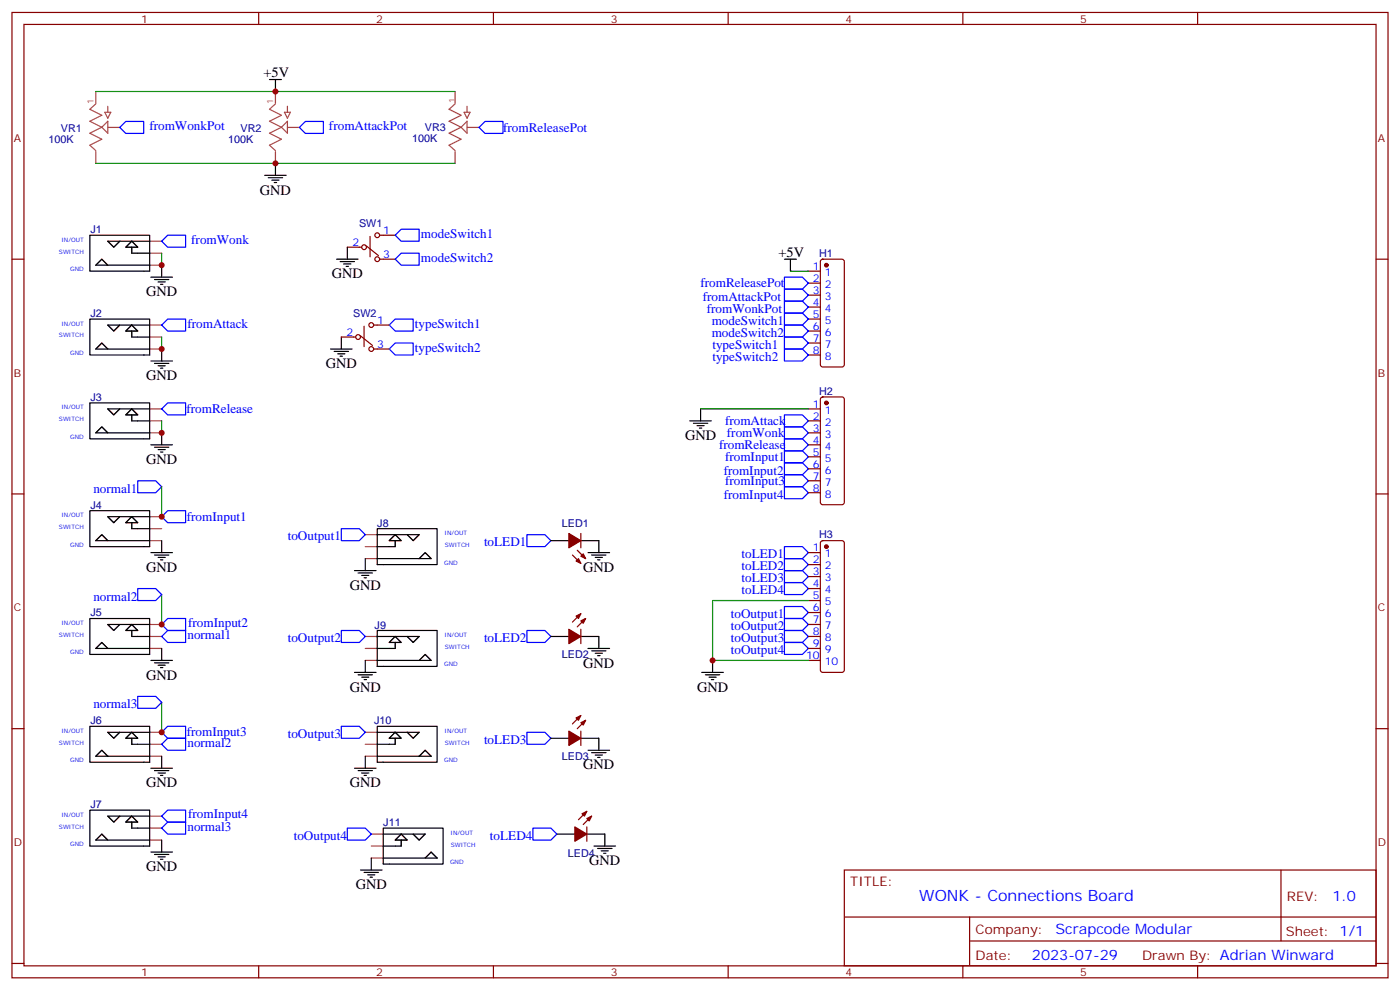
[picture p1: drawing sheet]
<svg xmlns="http://www.w3.org/2000/svg" width="412mm" height="292mm" viewBox="0 0 412 292" stroke-linecap="round" stroke-linejoin="round" font-family="sans-serif">
<g fill="none" stroke="#870000" stroke-width=".35">
<path d="M3.5 3.7h405.4v284.3h-405.4zM7.1 7.2h398.2v277.3h-398.2zM76.2 3.7v3.5M145.3 3.7v3.5M214.5 3.7v3.5M283.6 3.7v3.5M352.8 3.7v3.5M3.5 76.3h3.6M102.3 72.8h4.2M107.9 72.5l3.6 2.8M109 69.6v6M111.8 76.3h4.6"/>
<path d="M111.8 69.3h4.6M238.1 79.9h3.6M241.9 76.5l.5-.2h5.6l.5 .2 .2 .5v30.4l-.2 .5-.5 .2h-5.6l-.5-.2-.2-.5v-30.4zM405.3 76.3h3.6M100.5 99.3h4.3M106.2 98.9l3.5 2.8M107.2 96.1v6M110.1 95.7h4.6M238.1 83.4h3.6M238.1 86.9h3.6M238.1 90.5h3.6M238.1 94h3.6"/>
<path d="M238.1 97.5h3.6M110.1 102.8h4.6M238.1 101h3.6M238.1 104.6h3.6M241.9 117.1l.5-.2h5.6l.5 .2 .2 .5v30.4l-.2 .5-.5 .2h-5.6l-.5-.3-.2-.4v-30.4zM238.1 120.4h3.6M238.1 124h3.6M238.1 127.5h3.6M238.1 131h3.6M238.1 134.5h3.6M238.1 138.1h3.6M3.5 145.5h3.6"/>
<path d="M171.1 157.1v4.3M238.1 141.6h3.6M238.1 145.1h3.6M241.9 159.5l.5-.3h5.6l.5 .3 .2 .4v37.4l-.2 .5-.5 .2h-5.6l-.5-.2-.2-.5v-37.4zM405.3 145.5h3.6M168.6 163.5l2.5 2.4M170 162.1l2.5 2.4M238.1 162.8h3.6M238.1 166.3h3.6M238.1 169.8h3.6M238.1 173.4h3.6M238.1 176.9h3.6"/>
<path d="M171.1 185.3v4.3M171.1 180.8l-2.5 2.4M172.5 182.2l-2.5 2.4M238.1 180.4h3.6M238.1 183.9h3.6M238.1 187.5h3.6M238.1 191h3.6M238.1 194.5h3.6M3.5 214.6h3.6M171.1 215.3v4.3M171.1 210.7l-2.5 2.5M172.5 212.2l-2.5 2.4"/>
<path d="M405.3 214.6h3.6M172.9 239l-2.5 2.4M172.9 243.6v4.2M174.3 240.4l-2.5 2.5M248.7 256.3h156.6v28.2h-156.6zM377.3 256.3v20.9M248.7 270.1h156.5M285.6 277.2h119.6M285.6 270.1v14.1M3.5 283.8h3.6M76.2 284.5v3.5M145.3 284.5v3.5"/>
<path d="M214.5 284.5v3.5M283.6 284.5v3.5M352.8 284.5v3.5M405.3 283.8h3.6"/>
<circle cx="107.2" cy="72.8" r=".71"/>
<circle cx="111.1" cy="76.3" r=".71"/>
<circle cx="111.1" cy="69.3" r=".71"/>
<circle cx="105.5" cy="99.3" r=".71"/>
<circle cx="109.4" cy="95.7" r=".71"/>
<circle cx="109.4" cy="102.8" r=".71"/>
</g>
<g fill="none" stroke="#a64a4a" stroke-width=".35">
<path d="M28.2 30.6l-1.7 1.6 3.5 1.8-3.5 1.7 3.5 1.8M28.2 27v3.4M30 37.5l-3.5 1.7 3.5 1.8-3.5 1.8 1.7 1.6M30.9 33.1h1.7l-.9 1.7zM31.7 35.7v3.5l-1.7-1.7zM31.7 31.3v1.8M31.8 37.5h3.5M81.1 30.6l-1.7 1.6 3.5 1.8-3.5 1.7 3.5 1.8M81.1 27v3.4M82.9 37.5l-3.5 1.7 3.5 1.8-3.5 1.8 1.7 1.6M83.8 33.1h1.7l-.8 1.7zM84.7 35.7v3.5l-1.8-1.7z"/>
<path d="M84.7 31.3v1.8M84.7 37.5h3.5M134.1 30.6l-1.8 1.6 3.5 1.8-3.5 1.7 3.5 1.8M134.1 27v3.4M135.8 37.5l-3.5 1.7 3.5 1.8-3.5 1.8 1.8 1.6M136.7 33.1h1.8l-.9 1.7zM137.6 35.7v3.5l-1.8-1.7zM137.6 31.3v1.8M137.6 37.5h3.5M28.2 44.6v3.5M81.1 44.6v3.5M134.1 44.6v3.5"/>
<path d="M28.2 78.1l1.8-1.8 1.7 1.8M31.7 71l1.8 1.8 1.8-1.8M38.8 72.8v1.8M38.8 71l1.8 1.8h-3.6zM44.1 71h3.5M44.1 78.1h3.5M44.1 74.6h3.5M31.7 95.7l1.8 1.8 1.8-1.8M38.8 97.5v1.8M38.8 95.7l1.8 1.8h-3.6zM44.1 95.7h3.5M44.1 99.3h3.5"/>
<path d="M28.2 102.8l1.8-1.8 1.7 1.8M44.1 102.8h3.5M28.2 127.5l1.8-1.8 1.7 1.8M31.7 120.4l1.8 1.8 1.8-1.8M38.8 122.2v1.8M38.8 120.4l1.8 1.8h-3.6zM44.1 120.4h3.5M44.1 127.5h3.5M44.1 124h3.5M28.2 159.2l1.8-1.7 1.7 1.7M31.7 152.2l1.8 1.8 1.8-1.8M38.8 154v1.7"/>
<path d="M38.8 152.2l1.8 1.8h-3.6zM44.1 152.2h3.5M44.1 159.2h3.5M44.1 155.7h3.5M107.6 157.5h3.5M116.4 157.5l1.8 1.7h-3.5zM116.4 159.2v1.8M119.9 157.5l1.8 1.7 1.8-1.7M107.6 164.5h3.5M107.6 161h3.5M123.5 164.5l1.7-1.7 1.8 1.7M28.2 191l1.8-1.8 1.7 1.8"/>
<path d="M31.7 183.9l1.8 1.8 1.8-1.8M38.8 185.7v1.8M38.8 183.9l1.8 1.8h-3.6zM44.1 183.9h3.5M44.1 191h3.5M44.1 187.5h3.5M107.6 191h3.5M107.6 187.5h3.5M107.6 194.5h3.5M116.4 189.2v1.8M116.4 187.5l1.8 1.7h-3.5zM119.9 187.5l1.8 1.7 1.8-1.7"/>
<path d="M123.5 194.5l1.7-1.7 1.8 1.7M31.7 215.7l1.8 1.8 1.8-1.8M38.8 217.5v1.7M38.8 215.7l1.8 1.8h-3.6zM44.1 215.7h3.5M44.1 219.2h3.5M107.6 215.7h3.5M107.6 219.2h3.5M116.4 215.7l1.8 1.8h-3.5zM116.4 217.5v1.7M119.9 215.7l1.8 1.8 1.8-1.8M28.2 222.7l1.8-1.7 1.7 1.7"/>
<path d="M44.1 222.7h3.5M107.6 222.7h3.5M123.5 222.7l1.7-1.7 1.8 1.7M28.2 247.4l1.8-1.7 1.7 1.7M31.7 240.4l1.8 1.7 1.8-1.7M38.8 242.1v1.8M38.8 240.4l1.8 1.7h-3.6zM44.1 240.4h3.5M44.1 247.4h3.5M44.1 243.9h3.5M109.4 245.7h3.5M109.4 252.7h3.5"/>
<path d="M109.4 249.2h3.5M118.2 245.7l1.7 1.7h-3.5zM118.2 247.4v1.8M121.7 245.7l1.8 1.7 1.7-1.7M125.2 252.7l1.8-1.7 1.8 1.7"/>
</g>
<g fill="none" stroke="#000" stroke-width=".35">
<path d="M79.4 23.4h3.5M81.1 23.4v3.6M78 51.6h6.3M79 52.4h4.3M80.1 53.1h2.1M80.8 53.8h.7M81.1 48.1v3.5M26.5 69.3h17.6v10.6h-17.6zM31.7 78.1l-1.7-1.8-1.8 1.8h15.9M35.3 71l-1.8 1.8-1.8-1.8h12.4M37 72.8l1.8-1.8 1.8 1.8zM38.8 72.8v1.8h5.3"/>
<path d="M47.6 78.1v3.5M99.1 76.3h6.4M100.2 77h4.2M101.2 77.8h2.2M102 78.5h.7M102.3 72.8v3.5M231.1 76.3h3.5M232.8 76.3v3.6M26.5 94h17.6v10.6h-17.6zM35.3 95.7l-1.8 1.8-1.8-1.8h12.4M37 97.5l1.8-1.8 1.8 1.8zM38.8 97.5v1.8h5.3"/>
<path d="M44.4 81.6h6.4M45.5 82.3h4.2M46.6 83h2.1M47.3 83.7h.7M100.5 99.3v3.5M26.5 118.7h17.6v10.6h-17.6zM31.7 102.8l-1.7-1.8-1.8 1.8h15.9M44.4 106.3h6.4M45.5 107h4.2M46.6 107.7h2.1M47.3 108.4h.7M47.6 102.8v3.5"/>
<path d="M97.4 102.8h6.3M98.4 103.5h4.3M99.5 104.2h2.1M100.2 104.9h.7M31.7 127.5l-1.7-1.8-1.8 1.8h15.9M35.3 120.4l-1.8 1.8-1.8-1.8h12.4M37 122.2l1.8-1.8 1.8 1.8zM38.8 122.2v1.8h5.3M44.4 131h6.4M45.5 131.7h4.2M46.6 132.4h2.1M47.3 133.1h.7"/>
<path d="M47.6 127.5v3.5M203.2 124h6.3M204.3 124.7h4.2M205.3 125.4h2.1M206 126.1h.7M206.4 120.4v3.6M26.5 150.4h17.6v10.6h-17.6zM31.7 159.2l-1.7-1.7-1.8 1.7h15.9M35.3 152.2l-1.8 1.8-1.8-1.8h12.4M37 154l1.8-1.8 1.8 1.8zM38.8 154v1.7h5.3M47.6 159.2v3.6"/>
<path d="M111.1 155.7h17.7v10.6h-17.7zM111.1 157.5h12.4l-1.8 1.7-1.8-1.7M116.4 157.5l1.8 1.7h-3.5zM116.4 159.2v1.8h-5.3M162.3 159.2h5.3M171.1 159.2h5.3v3.6M44.4 162.8h6.4M45.5 163.5h4.2M46.6 164.2h2.1M47.3 164.9h.7M104.4 168.1h6.4M105.5 168.8h4.2"/>
<path d="M106.5 169.5h2.2M107.2 170.2h.7M107.6 164.5v3.6M111.1 164.5h15.9l-1.8-1.7-1.7 1.7M173.2 162.8h6.4M174.3 163.5h4.2M175.3 164.2h2.1M176 164.9h.7M26.5 182.2h17.6v10.6h-17.6zM31.7 191l-1.7-1.8-1.8 1.8h15.9M35.3 183.9l-1.8 1.8-1.8-1.8h12.4M37 185.7l1.8-1.8 1.8 1.8z"/>
<path d="M38.8 185.7v1.8h5.3M44.4 194.5h6.4M45.5 195.2h4.2M46.6 195.9h2.1M47.3 196.6h.7M47.6 191v3.5M104.4 198h6.4M105.5 198.8h4.2M106.5 199.5h2.2M107.6 194.5v3.5M111.1 185.7h17.7v10.6h-17.7zM111.1 194.5h15.9l-1.8-1.7-1.7 1.7"/>
<path d="M111.1 187.5h12.4l-1.8 1.7-1.8-1.7M116.4 187.5l1.8 1.7h-3.5zM116.4 189.2v1.8h-5.3M162.3 187.5h5.3M171.1 187.5h5.3v3.5M173.2 191h6.4M174.3 191.7h4.2M175.3 192.4h2.1M176 193.1h.7M206.7 198h6.4M207.8 198.8h4.2M208.8 199.5h2.2"/>
<path d="M209.9 194.5v3.5M26.5 213.9h17.6v10.6h-17.6zM35.3 215.7l-1.8 1.8-1.8-1.8h12.4M37 217.5l1.8-1.8 1.8 1.8zM38.8 217.5v1.7h5.3M107.2 200.2h.7M111.1 213.9h17.7v10.6h-17.7zM111.1 215.7h12.4l-1.8 1.8-1.8-1.8M116.4 215.7l1.8 1.8h-3.5zM116.4 217.5v1.7h-5.3M162.3 217.5h5.3M171.1 217.5h5.3v3.5"/>
<path d="M209.5 200.2h.8M26.5 238.6h17.6v10.6h-17.6zM31.7 222.7l-1.7-1.7-1.8 1.7h15.9M44.4 226.3h6.4M45.5 227h4.2M46.6 227.7h2.1M47.3 228.4h.7M47.6 222.7v3.6M104.4 226.3h6.4M105.5 227h4.2M106.5 227.7h2.2M107.2 228.4h.7"/>
<path d="M107.6 222.7v3.6M111.1 222.7h15.9l-1.8-1.7-1.7 1.7M173.2 221h6.4M174.3 221.7h4.2M175.3 222.4h2.1M176 223.1h.7M31.7 247.4l-1.7-1.7-1.8 1.7h15.9M35.3 240.4l-1.8 1.7-1.8-1.7h12.4M37 242.1l1.8-1.7 1.8 1.7zM38.8 242.1v1.8h5.3M44.4 251h6.4M45.5 251.7h4.2"/>
<path d="M46.6 252.4h2.1M47.3 253.1h.7M47.6 247.4v3.6M106.2 256.3h6.3M107.2 257h4.3M108.3 257.7h2.1M109 258.4h.7M109.4 252.7v3.6M112.9 243.9h17.6v10.6h-17.6zM112.9 252.7h15.9l-1.8-1.7-1.8 1.7M112.9 245.7h12.3l-1.7 1.7-1.8-1.7M118.2 245.7l1.7 1.7h-3.5z"/>
<path d="M118.2 247.4v1.8h-5.3M164 245.7h5.3M172.9 245.7h5.3v3.5M175 249.2h6.3M176 249.9h4.3M177.1 250.6h2.1M177.8 251.3h.7"/>
</g>
<g fill="none" stroke="#00f" stroke-width=".35">
<path d="M35.3 37.5l1.7-1.7h5.3v3.5h-5.3zM88.2 37.5l1.8-1.7h5.2v3.5h-5.2zM141.1 37.5l1.8-1.7h5.3v3.5h-5.3zM47.6 71l1.8-1.7h5.3v3.5h-5.3zM116.4 69.3l1.8-1.8h5.3v3.5h-5.3zM118.2 74.6h5.3v3.5h-5.3l-1.8-1.8zM47.6 95.7l1.8-1.7h5.3v3.5h-5.3zM114.7 95.7l1.7-1.7h5.3v3.5h-5.3zM231.1 92.2h5.3l1.7 1.8-1.7 1.7h-5.3zM231.1 95.7h5.3l1.7 1.8-1.7 1.8h-5.3zM231.1 99.3h5.3l1.7 1.7-1.7 1.8h-5.3zM231.1 88.7h5.3l1.7 1.8-1.7 1.7h-5.3z"/>
<path d="M231.1 85.2h5.3l1.7 1.7-1.7 1.8h-5.3zM231.1 81.6h5.3l1.7 1.8-1.7 1.8h-5.3zM114.7 102.8l1.7-1.8h5.3v3.6h-5.3zM231.1 102.8h5.3l1.7 1.8-1.7 1.7h-5.3zM47.6 120.4l1.8-1.7h5.3v3.5h-5.3zM231.1 125.7h5.3l1.7 1.8-1.7 1.8h-5.3zM231.1 122.2h5.3l1.7 1.8-1.7 1.7h-5.3zM231.1 129.3h5.3l1.7 1.7-1.7 1.8h-5.3zM231.1 132.8h5.3l1.7 1.7-1.7 1.8h-5.3zM231.1 136.3h5.3l1.7 1.8-1.7 1.7h-5.3zM231.1 139.8h5.3l1.7 1.8-1.7 1.8h-5.3zM40.6 141.6h5.3l1.7 1.8-1.7 1.7h-5.3z"/>
<path d="M47.6 152.2l1.8-1.8h5.3v3.6h-5.3zM100.5 155.7h5.3l1.8 1.8-1.8 1.7h-5.3zM155.2 157.5h5.3l1.8 1.7-1.8 1.8h-5.3zM231.1 143.4h5.3l1.7 1.7-1.7 1.8h-5.3zM40.6 173.4h5.3l1.7 1.7-1.7 1.8h-5.3zM231.1 178.6h5.3l1.7 1.8-1.7 1.8h-5.3zM231.1 161h5.3l1.7 1.8-1.7 1.7h-5.3zM231.1 164.5h5.3l1.7 1.8-1.7 1.8h-5.3zM231.1 168.1h5.3l1.7 1.7-1.7 1.8h-5.3zM231.1 171.6h5.3l1.7 1.8-1.7 1.7h-5.3zM47.6 187.5l1.8-1.8h5.3v3.5h-5.3zM47.6 183.9l1.8-1.7h5.3v3.5h-5.3z"/>
<path d="M100.5 185.7h5.3l1.8 1.8-1.8 1.7h-5.3zM155.2 185.7h5.3l1.8 1.8-1.8 1.7h-5.3zM231.1 182.2h5.3l1.7 1.7-1.7 1.8h-5.3zM231.1 185.7h5.3l1.7 1.8-1.7 1.7h-5.3zM231.1 189.2h5.3l1.7 1.8-1.7 1.8h-5.3zM40.6 205.1h5.3l1.7 1.8-1.7 1.7h-5.3zM47.6 219.2l1.8-1.7h5.3v3.5h-5.3zM49.4 213.9h5.3v3.6h-5.3l-1.8-1.8zM100.5 213.9h5.3l1.8 1.8-1.8 1.8h-5.3zM155.2 215.7h5.3l1.8 1.8-1.8 1.7h-5.3zM47.6 243.9l1.8-1.8h5.3v3.6h-5.3zM47.6 240.4l1.8-1.8h5.3v3.5h-5.3z"/>
<path d="M102.3 243.9h5.3l1.8 1.8-1.8 1.7h-5.3zM157 243.9h5.3l1.7 1.8-1.7 1.7h-5.3z"/>
</g>
<path d="M28.2 27h105.9M28.2 48.1h105.9M47.6 74.6v3.5M232.8 79.9h5.3M47.6 99.3v3.5M47.6 124v3.5M206.4 120.4h31.7M47.6 143.4v8.8M47.6 175.1v8.8M238.1 176.9h-28.2v17.6h28.2M47.6 206.9v8.8" fill="none" stroke="#008700" stroke-width=".35"/>
<g fill="#870000" stroke="#870000" stroke-width=".35">
<path d="M167.6 157.1l3.5 2.1-3.5 2.2z"/>
<path d="M171.1 163.8l.7-.7 .7 1.4z"/>
<path d="M169.7 165.2l.7-.7 .7 1.4z"/>
<path d="M167.6 185.3l3.5 2.2-3.5 2.1z"/>
<path d="M171.1 182.9l1.4-.7-.7 1.4z"/>
<path d="M169.7 181.5l1.4-.7-.7 1.4z"/>
<path d="M167.6 215.3l3.5 2.2-3.5 2.1z"/>
<path d="M171.1 212.9l1.4-.7-.7 1.4z"/>
<path d="M169.7 211.5l1.4-.8-.7 1.5z"/>
<path d="M169.3 243.6l3.6 2.1-3.6 2.1z"/>
<path d="M172.9 241.1l1.4-.7-.7 1.4z"/>
<path d="M171.4 239.7l1.5-.7-.7 1.4z"/>
<circle cx="243.4" cy="78.1" r=".53"/>
<circle cx="243.4" cy="118.7" r=".53"/>
<circle cx="243.4" cy="161" r=".53"/>
</g>
<g fill="#c00">
<circle cx="47.6" cy="215.7" r=".88"/>
<circle cx="47.6" cy="183.9" r=".88"/>
<circle cx="47.6" cy="152.2" r=".88"/>
<circle cx="47.6" cy="127.5" r=".88"/>
<circle cx="47.6" cy="102.8" r=".88"/>
<circle cx="47.6" cy="78.1" r=".88"/>
<circle cx="81.1" cy="27" r=".88"/>
<circle cx="81.1" cy="48.1" r=".88"/>
<circle cx="209.9" cy="194.5" r=".88"/>
</g>
<text font-size="4.6" fill="#00f" x="270.8" y="265.3">WONK - Connections Board</text>
<g font-size="4.2">
<text x="77.6" y="22.7">+5V</text>
<text x="76.6" y="57.3">GND</text>
<text x="229.3" y="75.6">+5V</text>
<text x="97.7" y="82">GND</text>
<text x="43" y="87.3">GND</text>
<text x="43" y="112">GND</text>
<text x="96" y="108.4">GND</text>
<text x="201.8" y="129.6">GND</text>
<text x="43" y="136.7">GND</text>
<text x="43" y="168.4">GND</text>
<text x="103" y="173.7">GND</text>
<text x="171.8" y="168.4">GND</text>
<text x="171.8" y="196.6">GND</text>
<text x="43" y="200.2">GND</text>
<text x="103" y="203.7">GND</text>
<text x="205.3" y="203.7">GND</text>
<text x="171.8" y="226.6">GND</text>
<text x="43" y="231.9">GND</text>
<text x="103" y="231.9">GND</text>
<text x="43" y="256.6">GND</text>
<text x="173.6" y="254.8">GND</text>
<text x="104.8" y="261.9">GND</text>
</g>
<g font-size="4.2" fill="#00f">
<text x="392.5" y="265.5">1.0</text>
<text x="310.9" y="275.1">Scrapcode Modular</text>
<text x="304" y="282.9">2023-07-29</text>
</g>
<g font-size="3.9" fill="#00f">
<text x="44" y="38.3">fromWonkPot</text>
<text x="96.9" y="38.3">fromAttackPot</text>
<text x="148.2" y="38.8">fromReleasePot</text>
<text x="56.3" y="71.8">fromWonk</text>
<text x="124" y="70.1">modeSwitch1</text>
<text x="124" y="77.2">modeSwitch2</text>
<text x="206.3" y="84.6">fromReleasePot</text>
<text x="207" y="88.7">fromAttackPot</text>
<text x="208.2" y="92.2">fromWonkPot</text>
<text x="209.6" y="95.6">modeSwitch1</text>
<text x="55.2" y="96.5">fromAttack</text>
<text x="122.2" y="96.6">typeSwitch1</text>
<text x="209.6" y="99.2">modeSwitch2</text>
<text x="122.2" y="103.6">typeSwitch2</text>
<text x="209.8" y="102.7">typeSwitch1</text>
<text x="209.8" y="106.2">typeSwitch2</text>
<text x="54.9" y="121.7">fromRelease</text>
<text x="213.6" y="125.2">fromAttack</text>
<text x="214.1" y="128.7">fromWonk</text>
<text x="211.8" y="132.2">fromRelease</text>
<text x="213.6" y="135.8">fromInput1</text>
<text x="213.2" y="139.9">fromInput2</text>
<text x="213.6" y="142.9">fromInput3</text>
<text x="27.5" y="145.2">normal1</text>
<text x="213.2" y="146.9">fromInput4</text>
<text x="55" y="153.4">fromInput1</text>
<text x="84.8" y="159.1">toOutput1</text>
<text x="142.6" y="160.9">toLED1</text>
<text x="218.4" y="164.4">toLED1</text>
<text x="218.4" y="168">toLED2</text>
<text x="218.4" y="171.5">toLED3</text>
<text x="27.5" y="176.9">normal2</text>
<text x="218.4" y="175">toLED4</text>
<text x="55.4" y="184.6">fromInput2</text>
<text x="215.3" y="182.1">toOutput1</text>
<text x="215.3" y="185.6">toOutput2</text>
<text x="55.2" y="188.3">normal1</text>
<text x="84.8" y="189.1">toOutput2</text>
<text x="142.6" y="189.1">toLED2</text>
<text x="215.3" y="189.1">toOutput3</text>
<text x="215.3" y="192.7">toOutput4</text>
<text x="27.5" y="208.7">normal3</text>
<text x="55" y="216.9">fromInput3</text>
<text x="55.2" y="220">normal2</text>
<text x="84.8" y="217.3">toOutput3</text>
<text x="142.6" y="219.1">toLED3</text>
<text x="55.2" y="244.7">normal3</text>
<text x="55.4" y="241">fromInput4</text>
<text x="86.5" y="247.3">toOutput4</text>
<text x="144.3" y="247.3">toLED4</text>
</g>
<g font-size="3.9" fill="#800">
<text x="250.5" y="260.8">TITLE:</text>
<text x="379.1" y="265.5">REV:</text>
<text x="287.4" y="275">Company:</text>
<text x="378.7" y="275.7">Sheet: 1/1</text>
<text x="287.4" y="282.7">Date:</text>
<text x="336.4" y="282.8">Drawn By: Adrian Winward</text>
</g>
<g font-size="3.2" fill="#800">
<text x="41.6" y="6.7">1</text>
<text x="110.8" y="6.7">2</text>
<text x="179.9" y="6.7">3</text>
<text x="249.1" y="6.7">4</text>
<text x="318.2" y="6.7">5</text>
<text x="4.1" y="41.8">A</text>
<text x="405.9" y="41.8">A</text>
<text x="4.1" y="110.9">B</text>
<text x="405.9" y="110.9">B</text>
<text x="4.1" y="180.1">C</text>
<text x="405.9" y="180.1">C</text>
<text x="4.1" y="249.2">D</text>
<text x="405.9" y="249.2">D</text>
<text x="41.6" y="287.5">1</text>
<text x="110.8" y="287.5">2</text>
<text x="179.9" y="287.5">3</text>
<text x="249.1" y="287.5">4</text>
<text x="318.2" y="287.5">5</text>
</g>
<g font-size="3.2" fill="#000080">
<text x="18" y="38.9">VR1</text>
<text x="70.9" y="38.9">VR2</text>
<text x="121.4" y="41.9">100K</text>
<text x="125.2" y="38.7">VR3</text>
<text x="14.3" y="42.2">100K</text>
<text x="67.2" y="42.2">100K</text>
<text x="26.6" y="68.6">J1</text>
<text x="105.8" y="66.9">SW1</text>
<text x="241.3" y="75.7">H1</text>
<text x="26.6" y="93.3">J2</text>
<text x="104" y="93.3">SW2</text>
<text x="26.6" y="118">J3</text>
<text x="241.3" y="116.2">H2</text>
<text x="26.6" y="149.8">J4</text>
<text x="111.1" y="155.1">J8</text>
<text x="165.5" y="155.1">LED1</text>
<text x="241.3" y="158.6">H3</text>
<text x="26.6" y="181.5">J5</text>
<text x="110.4" y="185.1">J9</text>
<text x="165.5" y="193.9">LED2</text>
<text x="26.6" y="213.3">J6</text>
<text x="110.2" y="213.4">J10</text>
<text x="165.5" y="223.9">LED3</text>
<text x="26.6" y="238">J7</text>
<text x="112.9" y="243.3">J11</text>
<text x="167.3" y="252.3">LED4</text>
</g>
<g font-size="3.2" fill="#00f">
<text x="112.9" y="68.9">1</text>
<text x="103.8" y="72.5">2</text>
<text x="112.9" y="76">3</text>
<text x="239.5" y="79.5">1</text>
<text x="239.5" y="83">2</text>
<text x="243" y="81.3">1</text>
<text x="239.5" y="86.6">3</text>
<text x="243" y="84.8">2</text>
<text x="243" y="88.3">3</text>
<text x="111.1" y="95.4">1</text>
<text x="239.5" y="90.1">4</text>
<text x="239.5" y="93.6">5</text>
<text x="243" y="91.9">4</text>
<text x="243" y="95.4">5</text>
<text x="102.1" y="98.9">2</text>
<text x="239.5" y="97.2">6</text>
<text x="239.5" y="100.7">7</text>
<text x="243" y="98.9">6</text>
<text x="111.1" y="102.4">3</text>
<text x="239.5" y="104.2">8</text>
<text x="243" y="102.4">7</text>
<text x="243" y="106">8</text>
<text x="239.5" y="120.1">1</text>
<text x="239.5" y="123.6">2</text>
<text x="243" y="121.8">1</text>
<text x="243" y="125.4">2</text>
<text x="239.5" y="127.1">3</text>
<text x="239.5" y="130.7">4</text>
<text x="243" y="128.9">3</text>
<text x="239.5" y="134.2">5</text>
<text x="239.5" y="137.7">6</text>
<text x="243" y="132.4">4</text>
<text x="243" y="136">5</text>
<text x="239.5" y="141.3">7</text>
<text x="243" y="139.5">6</text>
<text x="243" y="143">7</text>
<text x="239.5" y="144.8">8</text>
<text x="243" y="146.5">8</text>
<text x="239.5" y="162.4">1</text>
<text x="239.5" y="165.9">2</text>
<text x="243" y="164.2">1</text>
<text x="243" y="167.7">2</text>
<text x="239.5" y="169.5">3</text>
<text x="239.5" y="173">4</text>
<text x="243" y="171.2">3</text>
<text x="239.5" y="176.5">5</text>
<text x="243" y="174.8">4</text>
<text x="243" y="178.3">5</text>
<text x="239.5" y="180.1">6</text>
<text x="239.5" y="183.6">7</text>
<text x="243" y="181.8">6</text>
<text x="243" y="185.3">7</text>
<text x="239.5" y="187.1">8</text>
<text x="239.5" y="190.6">9</text>
<text x="243" y="188.9">8</text>
<text x="237.4" y="194.2">10</text>
<text x="243" y="192.4">9</text>
<text x="243" y="195.9">10</text>
</g>
<g font-size="2.5" fill="#a54b4b">
<text x="27.5" y="30.7" transform="rotate(-90 27.5 30.7)">1</text>
<text x="80.4" y="30.7" transform="rotate(-90 80.4 30.7)">1</text>
<text x="134.1" y="30.5" transform="rotate(-90 134.1 30.5)">1</text>
</g>
<g font-size="1.8" fill="#00f">
<text x="18.1" y="71.2">IN/OUT</text>
<text x="17.4" y="74.7">SWITCH</text>
<text x="20.6" y="79.9">GND</text>
<text x="18.1" y="95.9">IN/OUT</text>
<text x="17.4" y="99.4">SWITCH</text>
<text x="20.6" y="104.6">GND</text>
<text x="17.4" y="124.1">SWITCH</text>
<text x="18.1" y="120.6">IN/OUT</text>
<text x="20.6" y="129.3">GND</text>
<text x="17.4" y="155.8">SWITCH</text>
<text x="18.1" y="152.3">IN/OUT</text>
<text x="20.6" y="161">GND</text>
<text x="131" y="157.6">IN/OUT</text>
<text x="131" y="161.1">SWITCH</text>
<text x="130.8" y="166.3">GND</text>
<text x="18.1" y="184.1">IN/OUT</text>
<text x="17.4" y="187.6">SWITCH</text>
<text x="131" y="187.6">IN/OUT</text>
<text x="131" y="191.1">SWITCH</text>
<text x="20.6" y="192.8">GND</text>
<text x="130.8" y="196.3">GND</text>
<text x="18.1" y="215.8">IN/OUT</text>
<text x="131" y="215.8">IN/OUT</text>
<text x="17.4" y="219.3">SWITCH</text>
<text x="131" y="219.4">SWITCH</text>
<text x="20.6" y="224.5">GND</text>
<text x="130.8" y="224.5">GND</text>
<text x="17.4" y="244">SWITCH</text>
<text x="18.1" y="240.5">IN/OUT</text>
<text x="132.7" y="245.8">IN/OUT</text>
<text x="20.6" y="249.2">GND</text>
<text x="132.8" y="249.3">SWITCH</text>
<text x="132.6" y="254.5">GND</text>
</g>
</svg>
